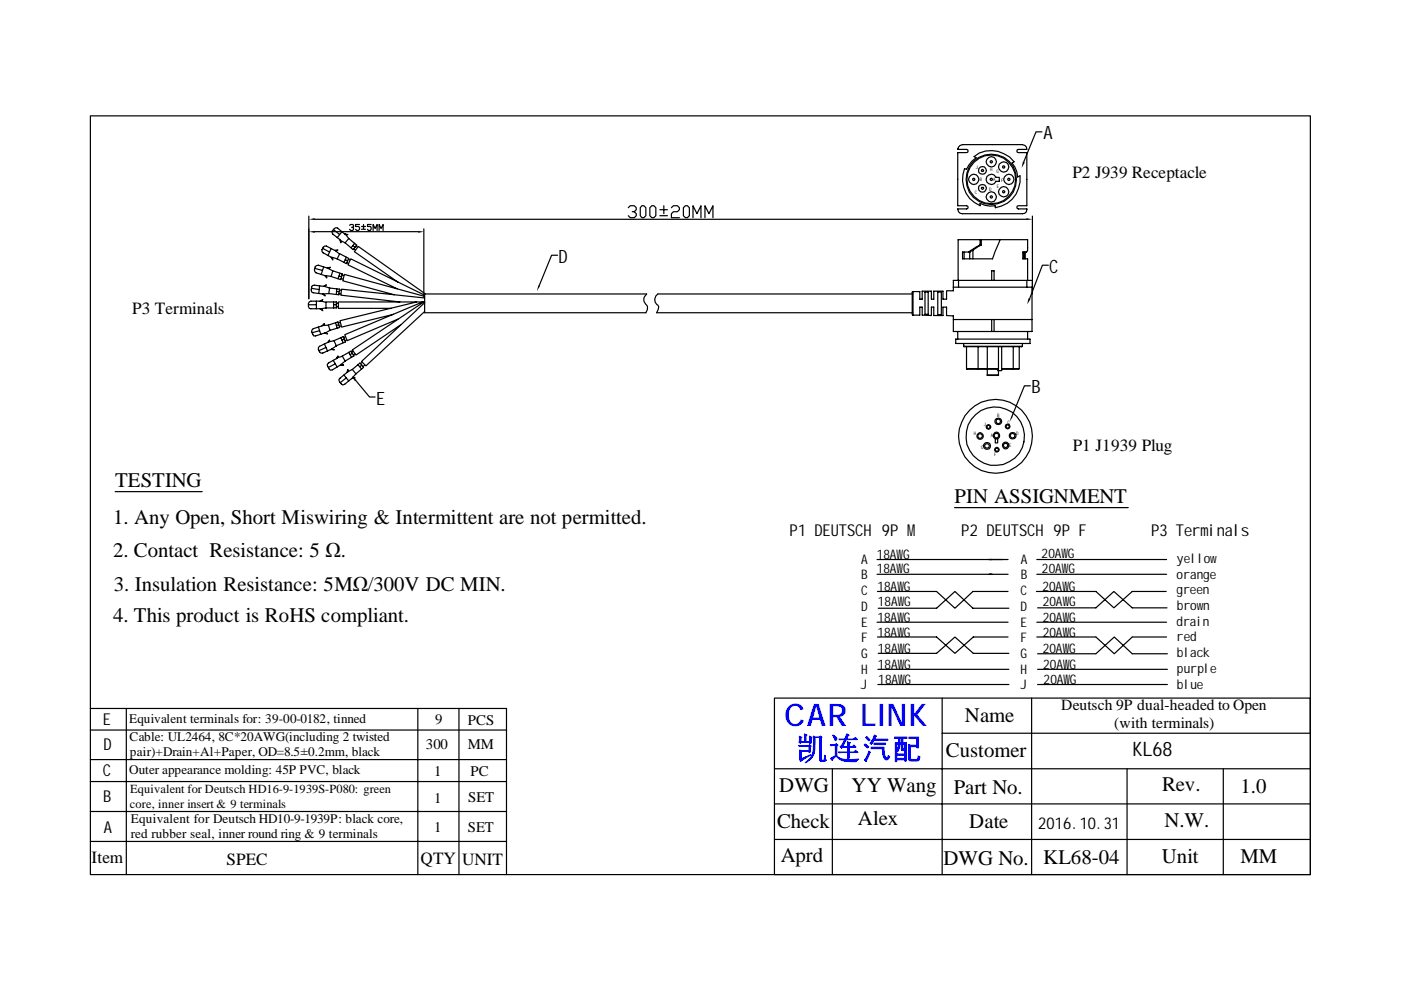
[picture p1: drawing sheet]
<svg xmlns="http://www.w3.org/2000/svg" width="297mm" height="210mm" viewBox="0 0 297 210" stroke-linecap="round" stroke-linejoin="round" font-family="sans-serif">
<g fill="none" stroke="#000" stroke-width=".25">
<path d="M19.2 24.6h258.6v160.8h-258.6zM203.1 31.6v.1M203.2 31.2l.4-.4 .5-.1h12.7l.5 .1 .3 .4 .1 .5h-1.8l-.2 .1-.1 .2 .1 .3 .2 .1h1.8v11.2h-1.8l-.2 .1-.1 .3 .1 .2 .2 .1h1.8l-.1 .6-.3 .3-13.2 .1a.97 .97 0 0 1-1-1h1.8l.3-.1 .1-.2-.1-.3-.3-.1h-1.8v-11.2h1.8l.3-.1 .1-.3-.1-.2-.3-.1h-1.8zM206.5 33.2a6 6 0 0 1 8.5 1.1l-.4 .3 .6 .8 .4 1 .2 1.1 .5-.2a6.1 6.1 0 0 1-5.3 6.7v-.4l-1.1 .1-1.1-.2-1-.4v.5a6.1 6.1 0 0 1-3.3-7.9l.4 .2 1.2-1.8 .9-.6zM208.1 39.7h.4v.4h-.4zM208.1 36h.4v.3h-.4zM209.2 37.4l.5-.3 .6-.2 .5 .2 .4 .5h.7v.9h-.7l-.4 .5a1.12 1.12 0 0 1-1.4-.2 1.12 1.12 0 0 1-.2-1.4zM220.9 28h-1.2l-2.7 6.4M65.5 45.8v17.5M66.7 46.5h150.9M66.7 49.1h22M66.7 56.9l1.7 .4"/>
<path d="M68.4 52.7l1.5 .7M68.6 56.7l-.5 1.5M69.5 56.9l.5-.2-.6 .1-1.9-.6-.4 .1-.3 .3-.1 .6v.4l.3 .2 1.9 .6 .4 .5-.3-.5 1.2 .2 .4-1.2 2 .7-.4 1.2-2.1-.7M69.5 56.8v.1M69.5 56.9l1.1 .5M70.2 52.7l-.7 1.5M70.4 54.6l.2 .5-.4-.6-1.9-1.1v-.5l.2-.5 .4-.2h.3l1.8 .9 .7-.1-.6 .1 .9 .8-.5 1M70.4 54.5l1.1 .4M70.7 48.7l1.3 1M71.9 58.5l.5 .2M72 53.8l1.9 1-.5 1.1-1.9-1M72.1 57.9l-.4 1.2"/>
<path d="M72.3 59l.5 .2M72.5 58.3l.4 .1M72.5 49.1l-1 1.3M73.2 55l.5 .3M73.3 49.7h.5l-.7-.1-1.5-1.2-.4-.1-.7 .7-.1 .3 .2 .3 1.5 1.2 .1 .7 .1-.2-.1-.3 1 .5M73.3 49.6v.1M73.3 49.7l.6 .9M73.4 54.5l-.5 1.1M73.5 55.6l.4 .3M73.9 55l.3 .1M73.9 50.6l1.7 1.4-.7 .9-1.7-1.4zM74.1 47.8l.7-.2 .2 .4-.5 .2"/>
<path d="M74.8 48.2l.2 .2-.2 .5h-.4l-.3-.3M74.8 52.1l.5 .3M75 52.8l.4 .2M75.2 51.6l-.7 .9M75.5 52.2l.3 .2M76.2 47.6h-.8v.4h.6l.2 .2v.4l-.2 .3h-.4l-.2-.3M76.7 48.6h.8M76.7 48h.8M77.1 47.6v.8M78.7 47.6h-.8v.4h.6l.2 .2-.2 .7h-.4l-.2-.3M79.1 48.9v-1.3l.4 .8 .5-.8v1.3M80.4 48.9v-1.3l.4 .8 .4-.8v1.3"/>
<path d="M84.4 59.9l-9.3-6.5 .9-1.1 14.2 10M89.9 48.5v14.5M118.2 54.1h-1.2l-2.7 6.5M133.2 44l.4-.4h.9l.4 .4v.5l-.4 .4h-.4M134.5 44.9l.4 .4v.4l-.4 .5h-.9l-.4-.5M136.1 43.6h.4l.4 .4v1.7l-.4 .5h-.4l-.4-.5v-1.7zM137.8 44l.4-.4h.4l.5 .4v1.7l-.5 .5h-.4l-.4-.5zM139.9 45.7h1.6M139.9 44.5h1.6M140.7 43.6v1.7M142.4 44l.4-.4h.8l.4 .4v.5l-.4 .4h-.8l-.4 .4v.9h1.6M144.9 44l.4-.4h.4l.5 .4v1.7l-.5 .5h-.4l-.4-.5z"/>
<path d="M146.9 46.2v-2.6l.9 1.7 .8-1.7v2.6M149.5 46.2v-2.6l.8 1.7 .9-1.7v2.6M203.1 59.5v-8.7h14.8l-.1 2.5-.2 .1h-.7v1.5h1v4.6M203.2 59.5v1.4M204.4 53.4v1.5M205.6 53.4v1.5M206.3 53.1v1.8M207.8 51.9l-2.5 1.5M207.8 51.9h.3M207.8 50.8v1.1M208.1 51.9l-2.5 1.5M208.1 50.8v1.1"/>
<path d="M210.3 59.5v-2.1h.5v2.1M212 50.8l-1.6 4.1h-6.3v-1.5h1.5M217.1 53.4v1.5M217.4 53.4v1.5M217.7 59.5v1.4M218.9 59.5h-16.8v2.2h-1.4v1.7h-.8v-1.7h-1.9v1.7h-.5v-1.7h-2v1.7h-.5v-1.6h-1.4M218.9 45.8v16.5M222.3 56.2h-1.3l-2.7 7.1M65.4 64.6h1.7M66.1 61.1l1.6 .3M66.2 60.6l.5-.1 1.9 .2 .6-.3-.5 .3 1.2 .4-.2 1.1-1.2 .1 .4 .5-.5-.5-2-.2-.3-.2-.1-.4zM67.1 63.9v1.6"/>
<path d="M67.5 69.4l.5 1.5M67.8 70.1l-1.6 .4M67.8 60.6l-.2 1.6M68.8 72.9l.7 1.5M69.1 64.1l-1.1-.2 .4-.4-.6 .4h-1.9l-.3 .1-.2 .4 .2 1 .3 .1h1.9l.6 .4-.4-.4 1.1-.2M69.1 64h2.2v1.3h-2.2zM69.1 73.7l-1.5 .7M69.6 77l1.7-1 .4-.5-.2 .5 1.1-.5 .6 1.1-1 .7 .6 .1h-.6l-1.7 1-.5 .1-.5-.8-.1-.4zM69.6 68.9l-1.2 .1 .4-.4-.5 .5-1.9 .6-.3 .6 .4 .9h.4l1.9-.6 .7 .2-.6-.2 1.1-.6M69.6 68.9l2.1-.6 .3 1.1-2 .6zM69.8 61.1l2.2 .2-.2 1.2-2.1-.3M70.6 76.4l.9 1.4"/>
<path d="M70.7 64.6h.6M70.7 64v1.3M70.8 72.2l-1.2 .3 .3-.4-.4 .5-1.7 .8-.3 .3v.4l.5 .8h.4l1.7-.8 .8 .1-.6-.2 1-.7-.5-1.1 2-.8 .5 1.1-2.1 .8M71.1 77.1l-1.5 .8M71.1 68.4l.4 1.2M71.3 65h.4M71.3 64.3h.4M71.3 61.8h.6M71.4 61.2l-.1 1.2M71.8 68.8l-.5 .2M71.8 62.2l.5 .1M72 61.5l.4 .1"/>
<path d="M72.2 68.3l-.5 .2M72.2 71.6l.6 1.1M72.3 69.1l-.3 .1M72.5 75.5l2-1.1 .5 1.1-1.8 1.1M72.9 79.5l1 1.3M73 71.9l-.5 .3M73.3 71.4l-.5 .2M73.5 72.1l-.3 .1M73.9 74.7l.6 1.1M74.7 78.3l-1 .6 .1-.6-.3 .7-1.4 1.2-.3 .3 .5 .9 .4 .2 .4-.1 1.4-1.2 .8-.2h-.6l.8-.8M74.7 78.3l1.6-1.3 .8 .9-1.6 1.4zM74.7 74.9l-.5 .3"/>
<path d="M74.9 74.4l-.4 .2M75.3 75l-.4 .3M75.9 77.3l.8 .9M76.7 77.4l-.4 .3M76.8 76.8l-.3 .3M77.3 77.4l-.3 .3M83.6 62.5l-10.9-3 .3-1.3 17 4.6M84.2 61.2l-10.4-5.1 .6-1.2 15.6 7.7M88.3 64l-16.2 4 .3 1.4 11-2.8M89.6 64l-16.5 7 .5 1.2 10.8-4.5M89.9 64l-15.2 10.2 .8 1.1 9.4-6.4M90 62.3h47.1a1.6 1.6 0 0 0 .2 2.7v.5l-.4 .8h-46.9z"/>
<path d="M90 63.2l-17.6-1.9-.2 1.3 12.6 1.4M90 64.2l-13.3 12.4 .9 1 12.4-11.5M90 64h-18.3v1.4h11.2M193.6 62.3h-54.1a1.6 1.6 0 0 0 .1 2.7l-.4 1.3h54.4M193.6 61.8l-.2 .1v4.7l.2 .2M193.6 61.8v5M196.1 62l.7-.1v4.7h-.7zM198.8 61.9h.8v4.8h-.8zM202.1 60.9h16.8M202.1 67.7h16.7M202.6 71.9h15.8v.9h-15.8zM203.1 70.3v1.6"/>
<path d="M204.3 73.4h12.5M204.3 72.8v.6M204.9 78.2h2.5M204.9 78.2h6.8M204.9 73.5v4.7M207.4 73.5v4.7M209.3 73.5v4.7h-1.9M209.3 79.5h2.4M210.3 67.7v2.6M210.8 67.7v2.6M211.6 78.2h-2.3v1.4l2.4-.1M211.6 78.2v.4h.8v-.4"/>
<path d="M211.7 78.2h-.1M211.7 73.5v4.7M211.7 78.6v.9M212.4 78.2h3.7M212.4 73.5v4.7M214.8 73.5v4.7h-.1M216.1 73.5v4.7M216.8 72.8v.6M217.9 70.3v1.6M218.8 60.9v9.4h-16.7v-3.3l-1.4-.1v-1.8h-.8v1.8h-1.9v-1.8h-.5v1.8l-2-.1v-1.7h-.5v1.7h-1.4M73.4 80.1l-1.2 1M75.4 80.6l2.9 3.6h1.2"/>
<path d="M207.5 92h.6l.2 .5-.2 .3-.3 .2-.3-.2-.2-.3zM208.9 94.2h.8v.7h-.8l-.2-.4zM210.9 92h.7l.2 .4-.2 .3-.3 .2-.4-.2-.1-.3zM211 93h.5v.9h-.5zM211.3 89l.4-.2 .3 .2v.7l-.3 .1-.4-.1zM212.9 94.1h.7v.7l-.4 .1-.3-.1-.2-.4zM213.3 90h.7l.2 .4-.2 .4-.4 .1-.3-.1-.2-.4zM214.3 92l.4-.1 .4 .1v.7l-.4 .2-.4-.2-.1-.3zM217 93.7v.1M217.1 93.5a6.2 6.2 0 0 0-7-7.1 6.2 6.2 0 0 0-4.7 8.8 6.2 6.2 0 0 0 9.8 1.9l.9-1 .7-1.3 .3-1.2M218.5 81.8h-1.3l-2.6 6.4M24.4 104.2h18.5"/>
<path d="M186 118.6h27.7M202.4 107.6h36.8M219.8 118.6h27.5M186 121.8h27.7M186 131.9h27.7M186 135.1h12.6l3.9 3.4 3.9-3.4h7.3M186 125.4h12.6l3.9 3.6 3.8-3.6h7.4M186.2 138.5h12.4l3.9-3.4 3.9 3.4h7.5M186.2 129h12.4l3.9-3.6 3.8 3.6h7.6M219.7 125.4h12.7l3.8 3.5 3.9-3.5h7.2M219.8 135.1h12.6l3.8 3.5 3.9-3.5h7.2M219.8 121.8h27.5"/>
<path d="M219.8 131.9h27.5M220 138.6h12.4l3.8-3.5 3.9 3.5h7.4M220 128.9h12.4l3.8-3.5 3.9 3.5h7.3M19.2 150.2h88.2v35.2M19.2 154.8h88.2M26.8 150.2v35.2M88.6 150.2v35.2M97.3 150.2v35.2M164.2 148h113.6v37.4h-113.6zM186.1 141.9h27.8M186.1 145.1h27.8M199.8 148v37.4"/>
<path d="M218.7 148v37.4M220 141.9h27.5M220 145.1h27.5M277.8 148v7.5h-78M19.2 178.4h88.2M19.2 172.1h88.2M19.2 165.7h88.2M19.2 161.1h88.2M164.2 178h113.6M164.2 170.4h113.6M164.2 163h113.6M176.5 163v22.4"/>
<path d="M239 163v22.4M259.4 163v22.4"/>
<circle cx="206.5" cy="38" r=".25"/>
<circle cx="206.5" cy="38" r="1.07"/>
<circle cx="208.3" cy="36.1" r=".84"/>
<circle cx="208.3" cy="39.9" r=".84"/>
<circle cx="210.2" cy="38" r="5.3"/>
<circle cx="210.2" cy="38" r="5.2"/>
<circle cx="210.2" cy="38" r=".25"/>
<circle cx="210.2" cy="34.3" r=".25"/>
<circle cx="210.2" cy="34.3" r="1.07"/>
<circle cx="212.8" cy="35.4" r=".25"/>
<circle cx="212.8" cy="35.4" r="1.07"/>
<circle cx="213.9" cy="38" r=".25"/>
<circle cx="213.9" cy="38" r="1.07"/>
<circle cx="210.2" cy="41.7" r=".25"/>
<circle cx="210.2" cy="41.8" r="1.07"/>
<circle cx="212.8" cy="40.6" r=".25"/>
<circle cx="212.8" cy="40.7" r="1.07"/>
<circle cx="207.8" cy="92.5" r=".68"/>
<circle cx="209.3" cy="94.5" r=".73"/>
<circle cx="209.6" cy="90.5" r=".35"/>
<circle cx="209.6" cy="90.5" r=".5"/>
<circle cx="211.1" cy="92.5" r="7.8"/>
<circle cx="211.2" cy="92.3" r=".71"/>
<circle cx="211.3" cy="95.4" r=".35"/>
<circle cx="211.4" cy="95.3" r=".5"/>
<circle cx="211.7" cy="89.3" r=".71"/>
<circle cx="213.2" cy="94.5" r=".71"/>
<circle cx="213.6" cy="90.4" r=".35"/>
<circle cx="214.7" cy="92.4" r=".71"/>
</g>
<path d="M216.9 34.3l.4 .2-.7 1.1zM65.5 46.5l1.2-.3v.5zM65.5 49.1l1.2-.1v.4zM88.7 49l1.2 .1-1.2 .3zM217.6 46.2l1.3 .3-1.3 .2zM114.2 60.5l.3 .1-.7 1.1zM218 63.3l.5 .1-.7 1.1zM74.6 79.7l1 .8-.4 .3zM214.4 88.2l.3 .1-.6 1.1z" fill="#000"/>
<text font-size="6.7" fill="#00f" x="168.9" y="161.1">凯连汽配</text>
<text font-size="6.6" fill="#00f" x="166.2" y="154">CAR LINK</text>
<g font-size="4.4">
<text x="24.4" y="103.2">TESTING</text>
<text x="202.4" y="106.7">PIN ASSIGNMENT</text>
<text x="24" y="111.2">1. Any Open, Short Miswiring &amp; Intermittent are not permitted.</text>
<text x="24" y="118">2. Contact Resistance: 5 Ω.</text>
<text x="24.2" y="125.4">3. Insulation Resistance: 5MΩ/300V DC MIN.</text>
<text x="24" y="131.8">4. This product is RoHS compliant.</text>
<text x="204.6" y="153.1">Name</text>
<text x="200.5" y="160.5">Customer</text>
<text x="165.2" y="167.9">DWG</text>
<text x="180.5" y="168">YY Wang</text>
<text x="246.4" y="167.7">Rev.</text>
<text x="202.2" y="168.3">Part No.</text>
<text x="263" y="168.2">1.0</text>
<text x="164.8" y="175.5">Check</text>
<text x="181.9" y="175">Alex</text>
<text x="205.5" y="175.6">Date</text>
<text x="246.9" y="175.3">N.W.</text>
<text x="165.6" y="182.7">Aprd</text>
<text x="200" y="183.3">DWG No.</text>
<text x="221.2" y="183.1">KL68-04</text>
<text x="246.3" y="182.9">Unit</text>
<text x="263" y="183">MM</text>
</g>
<text font-size="4.2" x="240.1" y="160.4">KL68</text>
<g font-size="3.9">
<text x="221.3" y="29.6">A</text>
<text x="118.4" y="55.7">D</text>
<text x="222.4" y="57.8">C</text>
<text x="218.7" y="83.4">B</text>
<text x="79.8" y="85.8">E</text>
</g>
<g font-size="3.6">
<text x="227.4" y="37.8">P2 J939 Receptacle</text>
<text x="28.1" y="66.6">P3 Terminals</text>
<text x="227.4" y="95.6">P1 J1939 Plug</text>
<text x="19.4" y="183">Item</text>
<text x="48" y="183.4">SPEC</text>
<text x="89.2" y="183.2">QTY</text>
<text x="98" y="183.3">UNIT</text>
</g>
<g font-size="3.5">
<text x="167.4" y="113.6">P1 DEUTSCH 9P M</text>
<text x="203.8" y="113.6">P2 DEUTSCH 9P F</text>
<text x="244" y="113.6">P3 Terminals</text>
<text x="21.8" y="153.7">E</text>
<text x="22" y="158.9">D</text>
<text x="21.8" y="164.6">C</text>
<text x="21.9" y="170.1">B</text>
<text x="22" y="176.5">A</text>
<text x="220.1" y="175.7">2016.10.31</text>
</g>
<g font-size="3.3">
<text x="225" y="150.6">Deutsch 9P dual-headed to Open</text>
<text x="236.2" y="154.4">(with terminals)</text>
</g>
<g font-size="3.1">
<text x="92.2" y="153.6">9</text>
<text x="99.2" y="153.7">PCS</text>
<text x="90.3" y="158.8">300</text>
<text x="99.2" y="158.8">MM</text>
<text x="92.1" y="164.5">1</text>
<text x="99.8" y="164.6">PC</text>
<text x="92.1" y="170.2">1</text>
<text x="99.3" y="170.1">SET</text>
<text x="92.1" y="176.5">1</text>
<text x="99.2" y="176.4">SET</text>
</g>
<g font-size="2.8">
<text x="182.6" y="119.6">A</text>
<text x="185.9" y="118.5">18AWG</text>
<text x="216.4" y="119.6">A</text>
<text x="220.8" y="118.4">20AWG</text>
<text x="249.5" y="119.3">yellow</text>
<text x="182.6" y="122.9">B</text>
<text x="185.9" y="121.5">18AWG</text>
<text x="186" y="125.2">18AWG</text>
<text x="216.4" y="122.9">B</text>
<text x="220.9" y="121.5">20AWG</text>
<text x="221" y="125.2">20AWG</text>
<text x="249.5" y="122.7">orange</text>
<text x="249.5" y="126">green</text>
<text x="182.6" y="126.2">C</text>
<text x="182.6" y="129.6">D</text>
<text x="186" y="131.8">18AWG</text>
<text x="186.1" y="128.5">18AWG</text>
<text x="216.4" y="126.2">C</text>
<text x="216.4" y="129.6">D</text>
<text x="221.1" y="128.5">20AWG</text>
<text x="221.1" y="131.8">20AWG</text>
<text x="249.5" y="129.3">brown</text>
<text x="182.6" y="132.9">E</text>
<text x="182.6" y="136.2">F</text>
<text x="186" y="135">18AWG</text>
<text x="216.4" y="132.9">E</text>
<text x="216.4" y="136.2">F</text>
<text x="221.1" y="135">20AWG</text>
<text x="249.5" y="132.7">drain</text>
<text x="249.5" y="136">red</text>
<text x="182.6" y="139.5">G</text>
<text x="182.6" y="142.8">H</text>
<text x="186.1" y="138.5">18AWG</text>
<text x="186.1" y="141.9">18AWG</text>
<text x="216.4" y="139.5">G</text>
<text x="216.4" y="142.8">H</text>
<text x="221.1" y="138.5">20AWG</text>
<text x="221.2" y="141.9">20AWG</text>
<text x="249.5" y="139.4">black</text>
<text x="249.5" y="142.7">purple</text>
<text x="182.5" y="146.1">J</text>
<text x="186.2" y="145">18AWG</text>
<text x="216.4" y="146.1">J</text>
<text x="221.3" y="145">20AWG</text>
<text x="249.5" y="146.1">blue</text>
<text x="27.4" y="153.3">Equivalent terminals for: 39-00-0182, tinned</text>
<text x="27.5" y="157.1">Cable: UL2464, 8C*20AWG(including 2 twisted</text>
<text x="27.5" y="160.3">pair)+Drain+Al+Paper, OD=8.5±0.2mm, black</text>
<text x="27.4" y="164.2">Outer appearance molding: 45P PVC, black</text>
<text x="27.7" y="174.4">Equivalent for Deutsch HD10-9-1939P: black core,</text>
<text x="27.7" y="177.6">red rubber seal, inner round ring &amp; 9 terminals</text>
</g>
<g font-size="2.6">
<text x="27.5" y="171.2">core, inner insert &amp; 9 terminals</text>
<text x="27.6" y="168.2">Equivalent for Deutsch HD16-9-1939S-P080: green</text>
</g>
<g font-size="1">
<text x="206.9" y="35.7">J</text>
<text x="206.7" y="41.2">C</text>
<text x="207.7" y="38.4">B</text>
<text x="209.7" y="40.5">D</text>
<text x="209.9" y="36.2">H</text>
<text x="210.6" y="38.5">A</text>
<text x="211.3" y="36.7">G</text>
<text x="211.4" y="39.9">E</text>
<text x="212.3" y="38.5">F</text>
<text x="211.4" y="88.5">B</text>
<text x="213.6" y="89.9">C</text>
<text x="206.4" y="92.3">H</text>
<text x="208.1" y="95.1">G</text>
<text x="208.6" y="90.3">J</text>
<text x="210.1" y="92.6">A</text>
<text x="214" y="94.8">E</text>
<text x="215.4" y="92.2">D</text>
<text x="210.8" y="96.8">F</text>
</g>
</svg>
